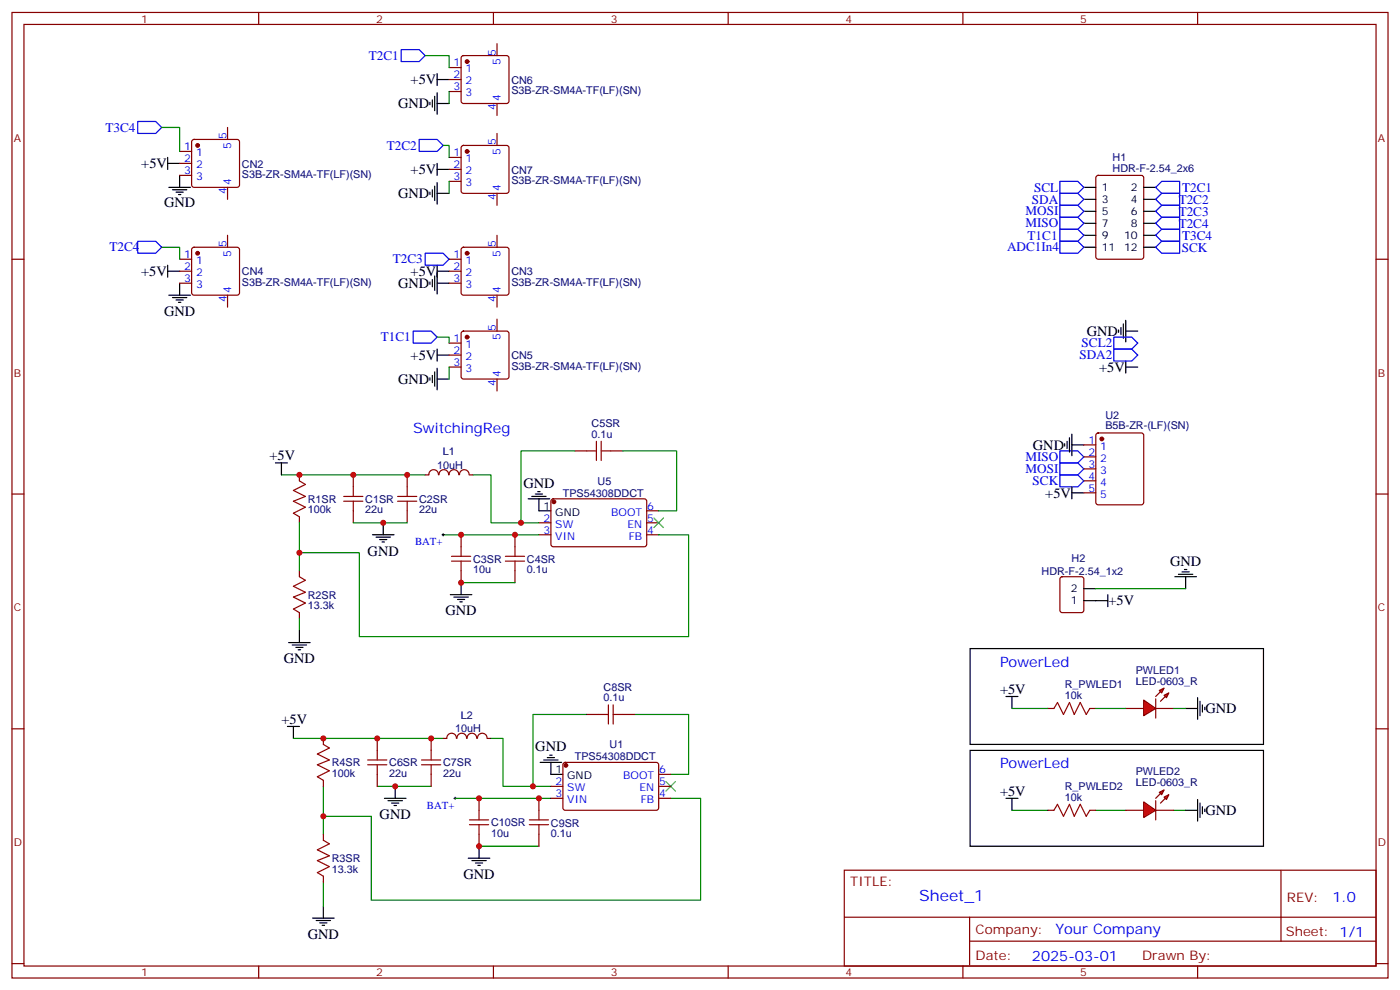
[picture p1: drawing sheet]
<svg xmlns="http://www.w3.org/2000/svg" width="412mm" height="292mm" viewBox="0 0 412 292" stroke-linecap="round" stroke-linejoin="round" font-family="sans-serif">
<g fill="none" stroke="#870000" stroke-width=".35">
<path d="M3.5 3.7h405.4v284.3h-405.4zM7.1 7.2h398.2v277.3h-398.2zM76.2 3.7v3.5M145.3 3.7v3.5M214.5 3.7v3.5M283.6 3.7v3.5M352.8 3.7v3.5M323 51.9l.5-.3h12.7l.6 .5 .1 23.5-.5 .7h-12.9l-.7-.4v-23.5zM3.5 76.3h3.6M405.3 76.3h3.6M88.2 139.8v1.8M104.1 139.8v3.6"/>
<path d="M119.9 139.8v3.6M125.2 139.8h1.1M126.3 139.8a1.41 1.41 0 0 1 1.4-1.5 1.41 1.41 0 0 1 1.4 1.5M129.3 139.8a1.41 1.41 0 0 1 1.4-1.5 1.41 1.41 0 0 1 1.4 1.5M132.3 139.8a1.41 1.41 0 0 1 1.4-1.5 1.41 1.41 0 0 1 1.4 1.5M135.4 139.8a1.41 1.41 0 0 1 1.4-1.5 1.41 1.41 0 0 1 1.4 1.5M138.3 139.8h1M169.3 132.8h3.6M179.9 132.8h3.5M3.5 145.5h3.6M88.2 152.2v1.8M104.1 150.4v3.6"/>
<path d="M119.9 150.4v3.6M135.8 157.5v3.5M151.7 157.5v3.5M158.7 154h3.6M158.7 157.5h3.6M162.5 147.1l.5-.2 27.1 .1 .4 .6-.1 13-.6 .4-27.1-.1-.4-.6v-12.7zM190.5 150.4h3.5M190.5 154h3.5M190.5 157.5h3.5M405.3 145.5h3.6M88.2 168.1v1.7M135.8 168.1v3.5"/>
<path d="M151.7 168.1v3.5M312.4 170l.5-.2h5.7l.6 .5 .1 9.4-.5 .7h-5.9l-.6-.5-.1-9.4zM88.2 180.4v1.8M3.5 214.6h3.6M405.3 214.6h3.6M248.7 256.3h156.6v28.2h-156.6zM377.3 256.3v20.9M248.7 270.1h156.5M285.6 277.2h119.6M285.6 270.1v14.1M3.5 283.8h3.6M76.2 284.5v3.5"/>
<path d="M145.3 284.5v3.5M214.5 284.5v3.5M283.6 284.5v3.5M352.8 284.5v3.5M405.3 283.8h3.6"/>
</g>
<g fill="none" stroke="#000" stroke-width=".35">
<path d="M126.6 30.1v.7M127.4 29.4v2.1M128.1 28.4v4.2M128.8 30.5h3.5M128.8 21.7v3.5M128.8 27.3v6.4M128.8 23.4h3.5M126.6 56.6v.7M127.4 55.9v2.1M128.1 54.8v4.3M128.8 48.1v3.5M128.8 53.8v6.3"/>
<path d="M128.8 56.9h3.5M128.8 49.9h3.5M319.3 55.2h3.5M319.3 58.7h3.5M336.9 55.2h3.5M336.9 58.7h3.5M49.4 79.9h3.5M49.4 78.1v3.5M128.8 78.1v8.5M128.8 79.9h3.5M319.3 62.2h3.5M319.3 65.8h3.5"/>
<path d="M319.3 69.3h3.5M319.3 72.8h3.5M336.9 62.2h3.5M336.9 65.8h3.5M336.9 69.3h3.5M336.9 72.8h3.5M126.6 83v.7M127.4 82.3v2.2M128.1 81.3v4.2M128.8 83.4h3.5M329.5 97.2v.7M330.2 96.4v2.2"/>
<path d="M330.9 95.4v4.2M331.6 97.5h3.5M331.6 94.3v6.4M126.6 111.3v.7M127.4 110.6v2.1M128.1 109.5v4.2M128.8 102.8v3.5M128.8 108.4v6.4M128.8 111.6h3.5M128.8 104.6h3.5M331.6 106.3v3.6M331.6 108.1h3.5"/>
<path d="M81.1 136.3h3.6M82.9 136.3v3.5M313.6 130.7v.7M314.3 130v2.1M315 128.9v4.2M315.7 127.8v6.4M315.7 131h3.6M109.7 157.5h6.4M110.8 158.2h4.2M111.8 158.9h2.1M112.5 159.6h.7M112.9 154v3.5"/>
<path d="M155.6 146.9h6.3M156.6 146.2h4.3M157.7 145.5h2.1M158.4 144.8h.7M158.7 146.9v3.5h3.6M315.7 145.1h3.6M315.7 143.4v3.5M132.6 175.1h6.4M133.7 175.8h4.2M134.8 176.5h2.1M135.5 177.2h.7M135.8 171.6v3.5"/>
<path d="M319.3 176.9h7M319.3 173.4h3.5M326.3 175.1v3.5M346.1 169.8h6.3M347.1 169.1h4.3M348.2 168.4h2.1M348.9 167.7h.7M349.2 169.8v3.6M85 189.2h6.4M86.1 189.9h4.2M87.1 190.6h2.2M87.8 191.3h.7"/>
<path d="M88.2 185.7v3.5"/>
</g>
<g fill="none" stroke="#00f" stroke-width=".35">
<path d="M118.2 14.6h5.3l1.7 1.8-1.7 1.7h-5.3zM40.6 35.8h5.3l1.7 1.7-1.7 1.8h-5.3zM123.5 41.1h5.3l1.7 1.7-1.7 1.8h-5.3zM312.2 56.9h5.3l1.8 1.8-1.8 1.8h-5.3zM312.2 53.4h5.3l1.8 1.8-1.8 1.7h-5.3zM340.4 58.7l1.8-1.8h5.3v3.6h-5.3zM342.2 53.4h5.3v3.5h-5.3l-1.8-1.7zM40.6 71h5.3l1.7 1.8-1.7 1.8h-5.3zM125.2 74.6h5.3l1.8 1.7-1.8 1.8h-5.3zM312.2 71h5.3l1.8 1.8-1.8 1.8h-5.3zM312.2 60.5h5.3l1.8 1.7-1.8 1.8h-5.3zM312.2 64h5.3l1.8 1.8-1.8 1.7h-5.3z"/>
<path d="M340.4 72.8l1.8-1.8h5.3v3.6h-5.3zM340.4 65.8l1.8-1.8h5.3v3.5h-5.3zM342.2 60.5h5.3v3.5h-5.3l-1.8-1.8zM121.7 97.5h5.3l1.8 1.8-1.8 1.7h-5.3zM328.1 99.3h5.3l1.7 1.7-1.7 1.8h-5.3zM328.1 102.8h5.3l1.7 1.8-1.7 1.7h-5.3zM312.2 136.3h5.3l1.8 1.8-1.8 1.7h-5.3zM312.2 132.8h5.3l1.8 1.7-1.8 1.8h-5.3zM312.2 139.8h5.3l1.8 1.8-1.8 1.8h-5.3z"/>
</g>
<circle cx="163.2" cy="147.8" r=".53" fill="#870000" stroke="#870000" stroke-width=".35"/>
<g fill="none" stroke="#a10000" stroke-width=".35">
<path d="M172.9 132.8h2.8M175.7 130v5.6M177.1 132.8h2.8M177.1 130v5.6M88.2 141.6l1.8 1.1-3.6 1.7 3.6 1.8-3.6 1.4 3.6 1.8-3.6 1.7 1.8 1.1M101.2 147.6h5.7M101.2 146.2h5.7M104.1 143.4v2.8M104.1 147.6v2.8M117.1 147.6h5.7M117.1 146.2h5.7M119.9 143.4v2.8"/>
<path d="M119.9 147.6v2.8M88.2 169.8l1.8 1.1-3.6 1.7 3.6 1.8-3.6 1.4 3.6 1.8-3.6 1.8 1.8 1M133 165.2h5.6M133 163.8h5.6M135.8 161v2.8M135.8 165.2v2.9M148.9 165.2h5.6M148.9 163.8h5.6M151.7 161v2.8M151.7 165.2v2.9"/>
</g>
<path d="M82.9 139.8h42.3M139.3 139.8h5.3v14.2h8.9M169.3 132.8h-15.8v21.2h5.2M183.4 132.8h15.9v17.6h-5.3M88.2 154v14.1M104.1 154h15.8M130.5 157.5h28.2M194 157.5h8.8v30h-97v-24.7h-17.6M135.8 171.6h15.9M88.2 182.2v3.5" fill="none" stroke="#008700" stroke-width=".35"/>
<path d="M130.2 157.5h.7M130.5 157.1v.7" fill="none" stroke="#000" stroke-width=".29"/>
<path d="M192.6 152.5l2.8 2.9M195.4 152.5l-2.8 2.9" fill="none" stroke="#3c3" stroke-width=".35"/>
<g fill="#f00" stroke="#870000" stroke-width=".35">
<path d="M336.9 206.2l3.5 2.4-3.5 2.1z"/>
<path d="M340.4 205.8v5.7z"/>
</g>
<g fill="#870000" stroke="#870000" stroke-width=".35">
<path d="M340.4 205.1l1.4-1.4z"/>
<path d="M341.8 206.5l1.5-1.4z"/>
</g>
<g fill="#f00" stroke="#870000" stroke-width=".35">
<path d="M341.5 203.3l1.4-.7-.7 1.4z"/>
<path d="M342.9 204.8l1.4-.8-.7 1.5z"/>
</g>
<g fill="none" stroke="#870000" stroke-width=".35">
<path d="M132.3 19.9h3.5M136.1 16.6l.4-.2h12.7l.5 .2 .2 .5v12.7l-.2 .5-.5 .2h-12.7l-.5-.3-.2-.4v-12.7zM146.4 12.8v3.6M67 37.5v3.6M132.3 23.4h3.5M132.3 27h3.5M146.4 30.5v3.5M146.4 39.3v3.5M52.9 44.6h3.5M52.9 48.1h3.5M52.9 51.6h3.5M56.7 41.3l.4-.2h12.7l.5 .2 .3 .5v12.7l-.3 .5-.5 .2h-12.7l-.4-.3-.3-.4v-12.7z"/>
<path d="M67 55.2v3.5M132.3 46.4h3.5M132.3 49.9h3.5M132.3 53.4h3.5M136.1 43l.4-.2h12.7l.5 .2 .2 .5v12.7l-.2 .5-.5 .2h-12.7l-.5-.2-.2-.5v-12.7zM146.4 56.9v3.6M52.9 76.3h3.5M52.9 79.9h3.5M56.7 73l.4-.2h12.7l.5 .2 .3 .5v12.7l-.3 .5-.5 .2h-12.7l-.4-.2-.3-.5v-12.7zM67 69.3v3.5M132.3 76.3h3.5M132.3 79.9h3.5"/>
<path d="M136.1 73l.4-.2h12.7l.5 .2 .2 .5v12.7l-.2 .5-.5 .2h-12.7l-.5-.2-.2-.5v-12.7zM146.4 69.3v3.5M52.9 83.4h3.5M67 86.9v3.6M132.3 83.4h3.5M136.1 97.7l.4-.2h12.7l.5 .2 .2 .5v12.7l-.2 .5-.5 .2h-12.7l-.5-.2-.2-.5v-12.7zM146.4 86.9v3.6M146.4 94v3.5M132.3 101h3.5M132.3 104.6h3.5M132.3 108.1h3.5M146.4 111.6v3.5"/>
<path d="M95.2 217.5v1.7M111.1 217.5v3.5M127 217.5v3.5M130.5 217.5h1.1M131.6 217.4a1.41 1.41 0 0 1 1.4-1.5 1.41 1.41 0 0 1 1.4 1.5M134.6 217.4a1.41 1.41 0 0 1 1.4-1.5 1.41 1.41 0 0 1 1.4 1.5M137.6 217.4a1.41 1.41 0 0 1 1.4-1.5 1.41 1.41 0 0 1 1.4 1.5M140.7 217.4a1.41 1.41 0 0 1 1.4-1.5 1.41 1.41 0 0 1 1.4 1.5M143.6 217.5h1M172.9 210.4h3.5M183.4 210.4h3.6M308.7 208.6h1.7"/>
<path d="M321 208.6h1.8M331.6 208.6h5.3M340.4 208.6h5.3M95.2 229.8v1.8M111.1 228v3.6M127 228v3.6M141.1 235.1v3.5M158.7 235.1v3.5M162.3 231.6h3.5M162.3 235.1h3.5M166 224.7l.5-.2 27.1 .1 .4 .6v13l-.7 .4h-27.1l-.4-.7v-12.7zM194 228h3.6"/>
<path d="M194 231.6h3.6M194 235.1h3.6M308.7 238.6h1.7M321 238.6h1.8M95.2 245.7v1.7M95.2 258v1.8M141.1 245.7v3.5M158.7 245.7v3.5"/>
</g>
<g fill="none" stroke="#a10000" stroke-width=".35">
<path d="M95.2 219.2l1.8 1.1-3.5 1.7 3.5 1.8-3.5 1.4 3.5 1.8-3.5 1.7 1.7 1.1M176.4 210.4h2.8M179.2 207.6v5.6M180.6 210.4h2.8M180.6 207.6v5.6M310.4 208.6l1.1-1.7 1.8 3.5 1.7-3.5 1.4 3.5 1.8-3.5 1.8 3.5 1-1.8M108.3 225.2h5.6M108.3 223.8h5.6M111.1 221v2.8M111.1 225.2v2.8M124.2 225.2h5.6M124.2 223.8h5.6"/>
<path d="M127 221v2.8M127 225.2v2.8M141.1 238.6v2.8M158.7 238.6v2.8M310.4 238.6l1.1-1.7 1.8 3.5 1.7-3.5 1.4 3.5 1.8-3.5 1.8 3.5 1-1.8M95.2 247.4l1.8 1.1-3.5 1.8 3.5 1.7-3.5 1.4 3.5 1.8-3.5 1.8 1.7 1M138.3 242.9h5.6M138.3 241.4h5.6M141.1 242.9v2.8M155.9 242.9h5.7M155.9 241.4h5.7M158.7 242.9v2.8"/>
</g>
<g fill="none" stroke="#008700" stroke-width=".35">
<path d="M86.4 217.5h44.1M144.6 217.5h3.6v14.1h8.8M172.9 210.4h-15.9v21.2h5.3M187 210.4h15.8v17.6h-5.2M298.1 208.6h10.6M322.8 208.6h8.8M345.7 208.6h3.5M95.2 231.6v14.1M111.1 231.6h15.9M134.1 235.1h28.2M197.6 235.1h8.8v30h-97v-24.7h-14.2M298.1 238.6h10.6"/>
<path d="M322.8 238.6h8.8M345.7 238.6h3.5M95.2 259.8v7M141.1 249.2h17.6"/>
</g>
<g fill="none" stroke="#000" stroke-width=".35">
<path d="M49.4 48.1h3.5M49.4 46.4v3.5M49.7 55.2h6.4M50.8 55.9h4.2M51.9 56.6h2.1M52.6 57.3h.7M52.9 51.6v3.6M49.7 86.9h6.4M50.8 87.6h4.2M51.9 88.3h2.1M52.6 89h.7M52.9 83.4v3.5"/>
<path d="M285.8 191h86.4v28.2h-86.4zM84.7 213.9h3.5M86.4 213.9v3.6M296.3 205.1h3.6M298.1 205.1v3.5M349.2 208.6h3.6M352.8 205.5v6.3M353.5 206.5v4.2M354.2 207.6v2.1M354.9 208.3v.7M113.2 235.1h6.4M114.3 235.8h4.2"/>
<path d="M115.4 236.5h2.1M116.1 237.2h.7M116.4 231.6v3.5M159.1 224.5h6.4M160.2 223.8h4.2M161.2 223.1h2.1M161.9 222.4h.7M162.3 224.5v3.5h3.5M285.8 221h86.4v28.2h-86.4zM296.3 235.1h3.6M298.1 235.1v3.5M349.2 238.6h3.6"/>
<path d="M352.8 235.4v6.4M353.5 236.5v4.2M354.2 237.6v2.1M354.9 238.3v.7M137.9 252.7h6.4M139 253.4h4.2M140.1 254.1h2.1M140.8 254.8h.7M141.1 249.2v3.5M92.1 270.4h6.3M93.1 271.1h4.3M94.2 271.8h2.1"/>
<path d="M94.9 272.5h.7M95.2 266.8v3.6"/>
</g>
<g fill="#870000" stroke="#870000" stroke-width=".35">
<circle cx="58.2" cy="42.8" r=".53"/>
<circle cx="137.6" cy="74.6" r=".53"/>
<circle cx="58.2" cy="74.6" r=".53"/>
<circle cx="137.6" cy="99.3" r=".53"/>
<circle cx="137.6" cy="18.1" r=".53"/>
<circle cx="137.6" cy="44.6" r=".53"/>
<circle cx="166.7" cy="225.4" r=".53"/>
</g>
<path d="M196.1 230.2l2.9 2.8M199 230.2l-2.9 2.8" fill="none" stroke="#3c3" stroke-width=".35"/>
<path d="M133.7 235.1h.7M134.1 234.7v.7" fill="none" stroke="#000" stroke-width=".29"/>
<g fill="#f00" stroke="#870000" stroke-width=".35">
<path d="M336.9 236.1l3.5 2.5-3.5 2.1z"/>
<path d="M340.4 235.8v5.6z"/>
</g>
<g fill="#870000" stroke="#870000" stroke-width=".35">
<path d="M340.4 235.1l1.4-1.4z"/>
<path d="M343.3 235.1l-1.5 1.4z"/>
</g>
<g fill="#f00" stroke="#870000" stroke-width=".35">
<path d="M341.5 233.3l1.4-.7-.7 1.4z"/>
<path d="M342.9 234.7l1.4-.7-.7 1.4z"/>
</g>
<path d="M319.3 131h3.5M319.3 134.5h3.5M319.3 138.1h3.5M323 127.7l.5-.2h12.7l.6 .4 .1 20.1-.5 .6-12.9 .1-.7-.5v-20zM319.3 141.6h3.5M319.3 145.1h3.5M331.6 238.6h5.3M340.4 238.6h5.3" fill="none" stroke="#870000" stroke-width=".35"/>
<path d="M312.2 67.5h5.3l1.8 1.8-1.8 1.7h-5.3zM342.2 67.5h5.3v3.5h-5.3l-1.8-1.7z" fill="none" stroke="#00f" stroke-width=".35"/>
<circle cx="324.6" cy="129.3" r=".53" fill="#870000" stroke="#870000" stroke-width=".35"/>
<path d="M125.2 16.4h7.1v3.5M47.6 37.5h5.3v7.1M132.3 27v3.5M130.5 42.8h1.8v3.6M132.3 53.4v3.5M47.6 72.8h5.3v3.5M128.8 99.3h3.5v1.7M132.3 108.1v3.5M322.8 173.4h26.4" fill="none" stroke="#008700" stroke-width=".35"/>
<g fill="#c00">
<circle cx="135.8" cy="157.5" r=".88"/>
<circle cx="135.8" cy="171.6" r=".88"/>
<circle cx="153.5" cy="154" r=".88"/>
<circle cx="112.9" cy="154" r=".88"/>
<circle cx="95.3" cy="240.4" r=".88"/>
<circle cx="95.3" cy="217.5" r=".88"/>
<circle cx="116.4" cy="231.6" r=".88"/>
<circle cx="157" cy="231.6" r=".88"/>
<circle cx="151.7" cy="157.5" r=".88"/>
<circle cx="88.2" cy="139.8" r=".88"/>
<circle cx="88.2" cy="162.8" r=".88"/>
<circle cx="119.9" cy="139.8" r=".88"/>
<circle cx="104.1" cy="139.8" r=".88"/>
<circle cx="158.8" cy="235.1" r=".88"/>
<circle cx="141.1" cy="249.2" r=".88"/>
<circle cx="141.1" cy="235.1" r=".88"/>
<circle cx="127" cy="217.5" r=".88"/>
<circle cx="111.1" cy="217.5" r=".88"/>
</g>
<text font-size="4.6" fill="#00f" x="270.8" y="265.3">Sheet_1</text>
<g font-size="4.2">
<text x="120.9" y="24.8">+5V</text>
<text x="117.3" y="31.9">GND</text>
<text x="41.6" y="49.6">+5V</text>
<text x="120.9" y="51.3">+5V</text>
<text x="117.3" y="58.3">GND</text>
<text x="48.3" y="60.8">GND</text>
<text x="41.6" y="81.3">+5V</text>
<text x="120.9" y="81.3">+5V</text>
<text x="117.3" y="84.8">GND</text>
<text x="48.3" y="93">GND</text>
<text x="320.1" y="98.9">GND</text>
<text x="120.9" y="106">+5V</text>
<text x="117.3" y="113">GND</text>
<text x="323.8" y="109.5">+5V</text>
<text x="79.4" y="135.6">+5V</text>
<text x="304.3" y="132.4">GND</text>
<text x="154.2" y="143.7">GND</text>
<text x="307.9" y="146.5">+5V</text>
<text x="108.3" y="163.6">GND</text>
<text x="344.7" y="166.6">GND</text>
<text x="326.5" y="178.3">+5V</text>
<text x="131.2" y="181.2">GND</text>
<text x="83.6" y="195.4">GND</text>
<text x="294.6" y="204.4">+5V</text>
<text x="82.9" y="213.2">+5V</text>
<text x="355.1" y="210.1">GND</text>
<text x="157.7" y="221.3">GND</text>
<text x="294.6" y="234.4">+5V</text>
<text x="111.8" y="241.2">GND</text>
<text x="355.1" y="240.1">GND</text>
<text x="136.5" y="258.9">GND</text>
<text x="90.7" y="276.5">GND</text>
</g>
<g font-size="4.2" fill="#00f">
<text x="121.7" y="127.5">SwitchingReg</text>
<text x="294.6" y="196.3">PowerLed</text>
<text x="294.6" y="226.3">PowerLed</text>
<text x="392.5" y="265.5">1.0</text>
<text x="310.9" y="275.1">Your Company</text>
<text x="304" y="282.9">2025-03-01</text>
</g>
<g font-size="3.9" fill="#00f">
<text x="108.7" y="17.6">T2C1</text>
<text x="31.1" y="38.8">T3C4</text>
<text x="114" y="44.1">T2C2</text>
<text x="304" y="60">SDA</text>
<text x="304.6" y="56.4">SCL</text>
<text x="348.2" y="56.4">T2C1</text>
<text x="302.1" y="63.5">MOSI</text>
<text x="347.2" y="60">T2C2</text>
<text x="347.2" y="63.6">T2C3</text>
<text x="302.1" y="67">MISO</text>
<text x="302.7" y="70.5">T1C1</text>
<text x="347.2" y="67.1">T2C4</text>
<text x="348.2" y="70.5">T3C4</text>
<text x="32.3" y="73.9">T2C4</text>
<text x="115.7" y="77.6">T2C3</text>
<text x="296.7" y="74">ADC1In4</text>
<text x="348.1" y="74.1">SCK</text>
<text x="112.2" y="100.5">T1C1</text>
<text x="318" y="105.8">SDA2</text>
<text x="318.6" y="102.3">SCL2</text>
<text x="302.1" y="135.8">MISO</text>
<text x="302.1" y="139.3">MOSI</text>
<text x="304.2" y="142.9">SCK</text>
</g>
<g font-size="3.9" fill="#800">
<text x="250.5" y="260.8">TITLE:</text>
<text x="379.1" y="265.5">REV:</text>
<text x="287.4" y="275">Company:</text>
<text x="378.7" y="275.7">Sheet: 1/1</text>
<text x="287.4" y="282.7">Date:</text>
<text x="336.4" y="282.8">Drawn By:</text>
</g>
<g font-size="3.2" fill="#800">
<text x="41.6" y="6.7">1</text>
<text x="110.8" y="6.7">2</text>
<text x="179.9" y="6.7">3</text>
<text x="249.1" y="6.7">4</text>
<text x="318.2" y="6.7">5</text>
<text x="4.1" y="41.8">A</text>
<text x="405.9" y="41.8">A</text>
<text x="4.1" y="110.9">B</text>
<text x="405.9" y="110.9">B</text>
<text x="4.1" y="180.1">C</text>
<text x="405.9" y="180.1">C</text>
<text x="4.1" y="249.2">D</text>
<text x="405.9" y="249.2">D</text>
<text x="41.6" y="287.5">1</text>
<text x="110.8" y="287.5">2</text>
<text x="179.9" y="287.5">3</text>
<text x="249.1" y="287.5">4</text>
<text x="318.2" y="287.5">5</text>
</g>
<g font-size="3.2" fill="#00f">
<text x="146" y="16.4" transform="rotate(-90 146 16.4)">5</text>
<text x="133.6" y="19.5">1</text>
<text x="133.6" y="23.1">2</text>
<text x="137.1" y="21.3">1</text>
<text x="147.5" y="19.1" transform="rotate(-90 147.5 19.1)">5</text>
<text x="133.6" y="26.6">3</text>
<text x="137.1" y="24.8">2</text>
<text x="137.1" y="28.4">3</text>
<text x="147.5" y="29.8" transform="rotate(-90 147.5 29.8)">4</text>
<text x="146" y="32.5" transform="rotate(-90 146 32.5)">4</text>
<text x="66.7" y="41.1" transform="rotate(-90 66.7 41.1)">5</text>
<text x="54.3" y="44.2">1</text>
<text x="54.3" y="47.8">2</text>
<text x="57.7" y="46">1</text>
<text x="68.1" y="43.8" transform="rotate(-90 68.1 43.8)">5</text>
<text x="133.6" y="46">1</text>
<text x="137.1" y="47.8">1</text>
<text x="146" y="42.8" transform="rotate(-90 146 42.8)">5</text>
<text x="147.5" y="45.6" transform="rotate(-90 147.5 45.6)">5</text>
<text x="54.3" y="51.3">3</text>
<text x="57.7" y="49.5">2</text>
<text x="57.7" y="53.1">3</text>
<text x="133.6" y="49.5">2</text>
<text x="133.6" y="53.1">3</text>
<text x="137.1" y="51.3">2</text>
<text x="66.7" y="57.2" transform="rotate(-90 66.7 57.2)">4</text>
<text x="68.1" y="54.5" transform="rotate(-90 68.1 54.5)">4</text>
<text x="137.1" y="54.8">3</text>
<text x="146" y="59" transform="rotate(-90 146 59)">4</text>
<text x="147.5" y="56.2" transform="rotate(-90 147.5 56.2)">4</text>
<text x="54.3" y="76">1</text>
<text x="57.7" y="77.8">1</text>
<text x="66.7" y="72.8" transform="rotate(-90 66.7 72.8)">5</text>
<text x="68.1" y="75.5" transform="rotate(-90 68.1 75.5)">5</text>
<text x="133.6" y="76">1</text>
<text x="137.1" y="77.8">1</text>
<text x="146" y="72.8" transform="rotate(-90 146 72.8)">5</text>
<text x="147.5" y="75.5" transform="rotate(-90 147.5 75.5)">5</text>
<text x="54.3" y="79.5">2</text>
<text x="54.3" y="83">3</text>
<text x="57.7" y="81.3">2</text>
<text x="133.6" y="79.5">2</text>
<text x="133.6" y="83">3</text>
<text x="137.1" y="81.3">2</text>
<text x="57.7" y="84.8">3</text>
<text x="66.7" y="88.9" transform="rotate(-90 66.7 88.9)">4</text>
<text x="68.1" y="86.2" transform="rotate(-90 68.1 86.2)">4</text>
<text x="137.1" y="84.8">3</text>
<text x="146" y="88.9" transform="rotate(-90 146 88.9)">4</text>
<text x="147.5" y="86.2" transform="rotate(-90 147.5 86.2)">4</text>
<text x="133.6" y="100.7">1</text>
<text x="146" y="97.5" transform="rotate(-90 146 97.5)">5</text>
<text x="147.5" y="100.2" transform="rotate(-90 147.5 100.2)">5</text>
<text x="133.6" y="104.2">2</text>
<text x="133.6" y="107.7">3</text>
<text x="137.1" y="102.4">1</text>
<text x="137.1" y="106">2</text>
<text x="137.1" y="109.5">3</text>
<text x="146" y="113.6" transform="rotate(-90 146 113.6)">4</text>
<text x="147.5" y="110.9" transform="rotate(-90 147.5 110.9)">4</text>
<text x="320.6" y="130.7">1</text>
<text x="320.6" y="134.2">2</text>
<text x="320.6" y="137.7">3</text>
<text x="324.1" y="132.4">1</text>
<text x="324.1" y="136">2</text>
<text x="320.6" y="141.3">4</text>
<text x="324.1" y="139.5">3</text>
<text x="324.1" y="143">4</text>
<text x="320.6" y="144.8">5</text>
<text x="324.1" y="146.5">5</text>
<text x="160.1" y="153.6">2</text>
<text x="163.6" y="155.4">SW</text>
<text x="180.1" y="151.8">BOOT</text>
<text x="184.8" y="155.4">EN</text>
<text x="190.7" y="150.1">6</text>
<text x="190.7" y="153.6">5</text>
<text x="122.2" y="160.6">BAT+</text>
<text x="160.1" y="157.1">3</text>
<text x="163.6" y="158.9">VIN</text>
<text x="185.2" y="158.9">FB</text>
<text x="190.7" y="157.1">4</text>
<text x="194.2" y="227.7">6</text>
<text x="163.6" y="231.2">2</text>
<text x="167.1" y="233">SW</text>
<text x="183.6" y="229.4">BOOT</text>
<text x="188.3" y="233">EN</text>
<text x="194.2" y="231.2">5</text>
<text x="125.8" y="238.2">BAT+</text>
<text x="163.6" y="234.7">3</text>
<text x="167.1" y="236.5">VIN</text>
<text x="188.7" y="236.5">FB</text>
<text x="194.2" y="234.7">4</text>
</g>
<g font-size="3.2" fill="#000080">
<text x="150.6" y="27.7">S3B-ZR-SM4A-TF(LF)(SN)</text>
<text x="150.6" y="24.6">CN6</text>
<text x="327.7" y="47.4">H1</text>
<text x="71.3" y="52.4">S3B-ZR-SM4A-TF(LF)(SN)</text>
<text x="71.3" y="49.3">CN2</text>
<text x="150.6" y="51.1">CN7</text>
<text x="327.7" y="50.6">HDR-F-2.54_2x6</text>
<text x="150.6" y="54.2">S3B-ZR-SM4A-TF(LF)(SN)</text>
<text x="71.3" y="81.1">CN4</text>
<text x="150.6" y="81.1">CN3</text>
<text x="71.3" y="84.2">S3B-ZR-SM4A-TF(LF)(SN)</text>
<text x="150.6" y="84.2">S3B-ZR-SM4A-TF(LF)(SN)</text>
<text x="150.6" y="105.8">CN5</text>
<text x="150.6" y="108.8">S3B-ZR-SM4A-TF(LF)(SN)</text>
<text x="174.3" y="125.7">C5SR</text>
<text x="325.6" y="123.3">U2</text>
<text x="174.3" y="128.9">0.1u</text>
<text x="325.6" y="126.4">B5B-ZR-(LF)(SN)</text>
<text x="130.5" y="134.1">L1</text>
<text x="128.8" y="138.1">10uH</text>
<text x="176" y="142.8">U5</text>
<text x="90.7" y="148.1">R1SR</text>
<text x="107.6" y="148.1">C1SR</text>
<text x="123.5" y="148.1">C2SR</text>
<text x="165.8" y="146.3">TPS54308DDCT</text>
<text x="90.7" y="151.2">100k</text>
<text x="107.6" y="151.2">22u</text>
<text x="123.5" y="151.2">22u</text>
<text x="139.3" y="165.7">C3SR</text>
<text x="155.2" y="165.8">C4SR</text>
<text x="315.7" y="165.6">H2</text>
<text x="139.3" y="168.8">10u</text>
<text x="155.2" y="168.8">0.1u</text>
<text x="306.8" y="169.2">HDR-F-2.54_1x2</text>
<text x="90.7" y="179.4">13.3k</text>
<text x="90.7" y="176.3">R2SR</text>
<text x="177.8" y="203.3">C8SR</text>
<text x="313.6" y="202.7">R_PWLED1</text>
<text x="334.5" y="201.6">LED-0603_R</text>
<text x="334.5" y="198.4">PWLED1</text>
<text x="177.8" y="206.5">0.1u</text>
<text x="313.6" y="205.8">10k</text>
<text x="134.1" y="215.7">10uH</text>
<text x="135.8" y="211.7">L2</text>
<text x="179.6" y="220.4">U1</text>
<text x="97.7" y="225.7">R4SR</text>
<text x="114.7" y="225.7">C6SR</text>
<text x="130.5" y="225.7">C7SR</text>
<text x="169.3" y="223.9">TPS54308DDCT</text>
<text x="97.7" y="228.8">100k</text>
<text x="114.7" y="228.8">22u</text>
<text x="130.5" y="228.8">22u</text>
<text x="313.6" y="232.7">R_PWLED2</text>
<text x="334.5" y="231.6">LED-0603_R</text>
<text x="334.5" y="228.4">PWLED2</text>
<text x="313.6" y="235.8">10k</text>
<text x="144.6" y="243.4">C10SR</text>
<text x="162.3" y="243.4">C9SR</text>
<text x="144.6" y="246.4">10u</text>
<text x="162.3" y="246.5">0.1u</text>
<text x="97.7" y="257">13.3k</text>
<text x="97.7" y="253.9">R3SR</text>
</g>
<g font-size="3.2">
<text x="324.6" y="56.2">1</text>
<text x="324.6" y="59.8">3</text>
<text x="333.1" y="56.2">2</text>
<text x="333.1" y="59.8">4</text>
<text x="324.6" y="63.3">5</text>
<text x="333.1" y="63.3">6</text>
<text x="324.6" y="66.8">7</text>
<text x="324.6" y="70.3">9</text>
<text x="331.1" y="70.3">10</text>
<text x="333.1" y="66.8">8</text>
<text x="324.6" y="73.9">11</text>
<text x="331.1" y="73.9">12</text>
<text x="160.1" y="150.1">1</text>
<text x="163.6" y="151.8">GND</text>
<text x="315.5" y="177.9">1</text>
<text x="315.5" y="174.4">2</text>
<text x="163.6" y="227.7">1</text>
<text x="167.1" y="229.4">GND</text>
</g>
</svg>
